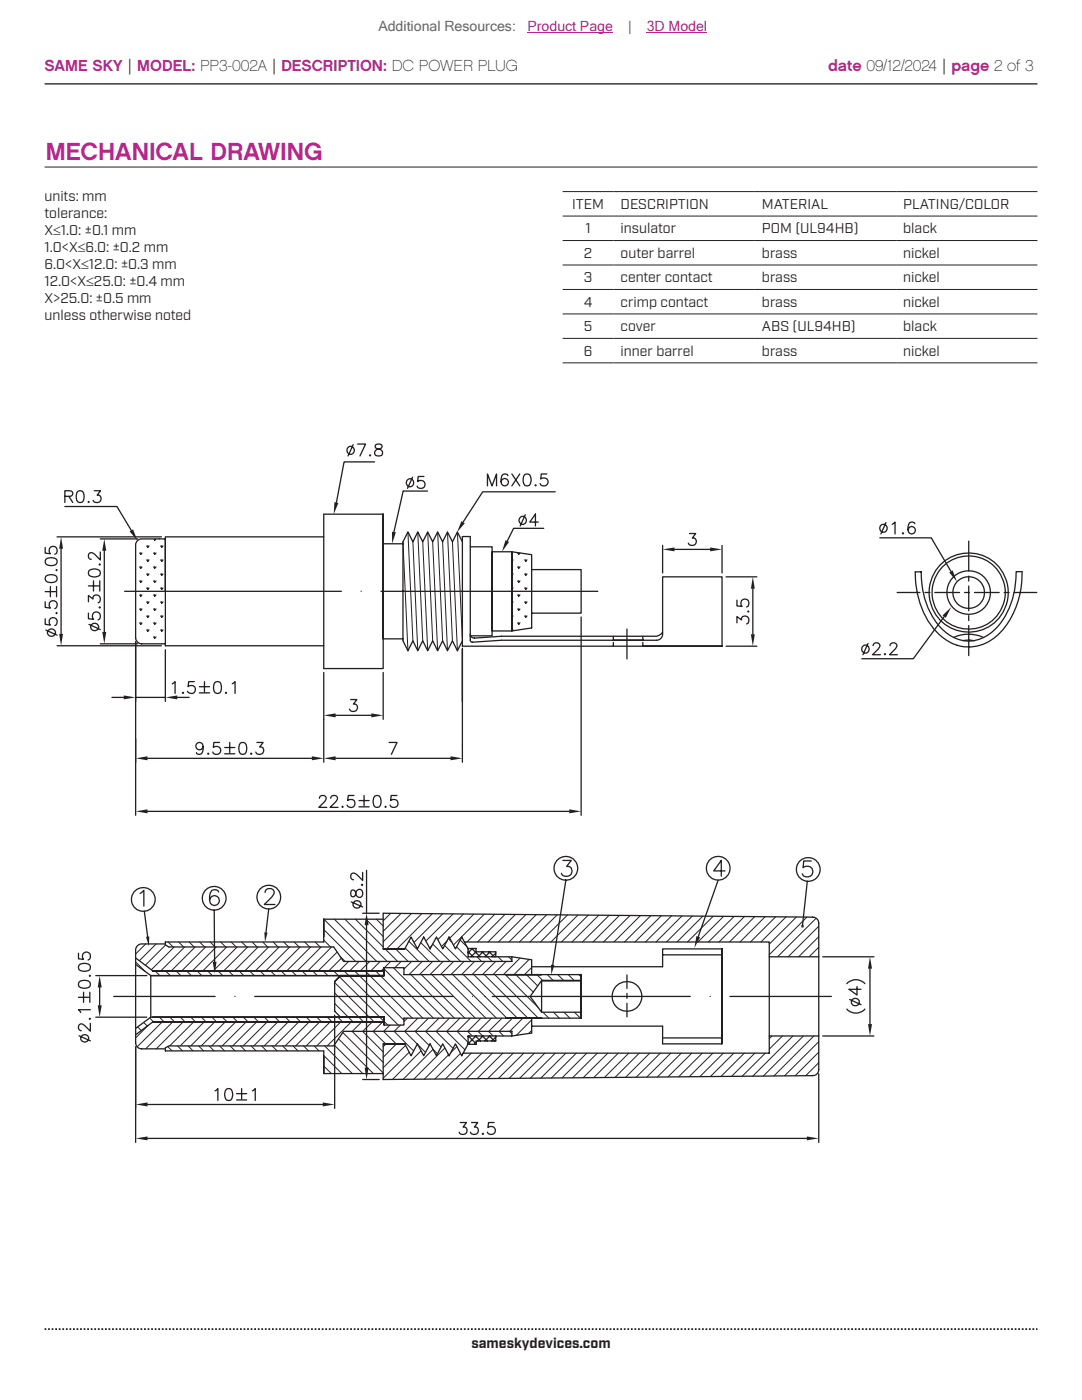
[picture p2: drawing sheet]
<svg xmlns="http://www.w3.org/2000/svg" width="216mm" height="279mm" viewBox="0 0 216 279" stroke-linecap="round" stroke-linejoin="round" font-family="sans-serif">
<g fill="none" stroke="#231f20" stroke-width=".26">
<path d="M8.9 16.7h198.1M24.9 118h43.2M64.6 102.6h11.9v30.8h-11.9M72.1 118h.1M76 118h43.3M76.5 108.5v9.5v-15.4v24.9h3.9M80.4 108.5h-3.9v19M80.4 108.1v19.8M92.3 107.1v21.9h30M93.8 109.1h4.4v17.8l-4.4 .1M98.2 110.1h3.9v15.8h-3.9zM102.1 110.1v15.8"/>
<path d="M203.9 114.1h-1.1a15.9 15.9 0 0 1-4.7 11.9 7.1 7.1 0 0 1-10.4-.8 16.2 16.2 0 0 1-3.9-11.1h-1.2M100.1 127.8h30.9M122.4 128.2v.8h21.7M122.4 127v.7M128.3 128.2v.8h15.8M128.3 127v.7M132.2 126.6v-11.5h11.9v13.9M106.1 192.9h26.1v-3.5h11.9v18.9h-11.9M125.1 194.6v2.7M125.1 198.3v.9M132.2 190.6h11.9v-1.2v18.9M125.1 200.2v2.7"/>
<path d="M132.2 207.1h11.9"/>
</g>
<path d="M8.9 265.3h198.1" fill="none" stroke="#231f20" stroke-width=".35" stroke-dasharray=".4 .4 .4 .4 .4 .4" stroke-dashoffset=".7" stroke-linecap="butt"/>
<g fill="none" stroke="#231f20" stroke-width=".2">
<path d="M27.8 110.4l.3 .2M27.8 118.7l.3 .3M27.8 115.9l.3 .3M27.8 113.1l.3 .3M28.1 110.2v.4M28.1 113v.4M28.1 115.8v.4M28.1 118.6v.4M28.4 110.4l-.3 .2M28.4 113.1l-.3 .3M28.4 115.9l-.3 .3M28.4 118.7l-.3 .3"/>
<path d="M29.2 111.7l.3 .3 .3-.3M29.2 117.3l.3 .3M29.2 114.5l.3 .3M29.2 109l.3 .2M29.5 108.8v.4M29.5 111.6v.4M29.5 114.4v.4M29.5 117.2v.4M29.8 109l-.3 .2M29.8 114.5l-.3 .3M29.8 117.3l-.3 .3M30.6 118.7l.3 .3"/>
<path d="M30.6 115.9l.3 .3M30.6 113.1l.3 .3M30.6 110.4l.3 .2M30.8 107.7l.1 .1M30.9 107.6v.2M30.9 110.2v.4M30.9 113v.4M30.9 115.8v.4M30.9 118.6v.4M31.1 107.6l-.2 .2M31.2 110.4l-.3 .2M31.2 113.1l-.3 .3"/>
<path d="M31.2 115.9l-.3 .3M31.2 118.7l-.3 .3M32 111.7l.3 .3 .2-.3M32 117.3l.3 .3M32 114.5l.3 .3M32 109l.3 .2M32.3 108.8v.4M32.3 111.6v.4M32.3 114.4v.4M32.3 117.2v.4M32.5 109l-.2 .2M32.5 114.5l-.2 .3"/>
<path d="M32.5 117.3l-.2 .3M102.4 111.7l-.3 .3M102.4 114.5l-.3 .3M102.4 117.3l-.3 .3M103.3 118.7l.2 .3M103.3 115.9l.2 .3M103.3 113.1l.2 .3M103.3 110.4l.2 .2M103.5 110.3v.3M103.5 113v.4M103.5 115.8v.4M103.5 118.6v.4"/>
<path d="M103.8 110.4l-.3 .2M103.8 113.1l-.3 .3M103.8 115.9l-.3 .3M103.8 118.7l-.3 .3M104.7 111.7l.2 .3 .3-.3M104.7 117.3l.2 .3M104.7 114.5l.2 .3M104.9 111.6v.4M104.9 114.4v.4M104.9 117.2v.4M105.2 114.5l-.3 .3M105.2 117.3l-.3 .3"/>
<path d="M106.1 118.7v.1M106.1 115.9v.1M106.1 113.1v.1M27.8 124.3l.3 .3M27.8 121.5l.3 .3M28.1 121.4v.4M28.1 124.2v.4M28.4 121.5l-.3 .3M28.4 124.3l-.3 .3M29.2 125.7l.3 .3M29.2 122.9l.3 .3M29.2 120.1l.3 .3"/>
<path d="M29.5 120v.4M29.5 122.8v.4M29.5 125.6v.4M29.8 120.1l-.3 .3M29.8 122.9l-.3 .3M29.8 125.7l-.3 .3M30.6 127.1l.3 .3M30.6 124.3l.3 .3M30.6 121.5l.3 .3M30.9 121.4v.4M30.9 124.2v.4M30.9 127v.4"/>
<path d="M31.2 121.5l-.3 .3M31.2 124.3l-.3 .3M31.2 127.1l-.3 .3M32 125.7l.3 .3M32 122.9l.3 .3M32 120.1l.3 .3M32.3 120v.4M32.3 122.8v.4M32.3 125.6v.4M32.3 128.4v.1M32.5 120.1l-.2 .3M32.5 122.9l-.2 .3"/>
<path d="M32.5 125.7l-.2 .3M102.4 120.1l-.3 .3M102.4 122.9l-.3 .3M102.4 125.7l-.2 .2M103.3 124.3l.2 .3M103.3 121.5l.2 .3M103.5 121.4v.4M103.5 124.2v.4M103.8 121.5l-.3 .3M103.8 124.3l-.3 .3M104.7 122.9l.2 .3M104.7 120.1l.2 .3"/>
<path d="M104.9 120v.4M104.9 122.8v.4M105.2 120.1l-.3 .3M105.2 122.9l-.3 .3M106.1 124.3h.1M106.1 121.5h.1"/>
</g>
<path d="M92.1 104l.6 .4-1.5 1.8z" fill="#231f20"/>
<path d="M97.3 97v-2.4l.9 2.4 .9-2.4v2.4M101.3 94.9a.7 .7 0 0 0-1-.2 1.82 1.82 0 0 0 0 2.2 .74 .74 0 0 0 1.1-.4 .74 .74 0 0 0-.5-1 .74 .74 0 0 0-.9 .7M102.1 94.6l1.6 2.4M103.7 94.6l-1.6 2.4M104.7 94.7a.77 .77 0 0 1 1.1 .3 1.88 1.88 0 0 1-.2 1.9 .79 .79 0 0 1-1.1-.4 1.97 1.97 0 0 1 .2-1.8zM106.8 96.9l.1-.1 .1 .1-.1 .1zM109.1 94.6h-1.1l-.1 1a.84 .84 0 0 1 1.3 0 .84 .84 0 0 1-.2 1.3 .84 .84 0 0 1-1.2-.4M110.8 98.2h-14.5l-3.9 6" fill="none" stroke="#231f20" stroke-width=".26"/>
<path d="M78.2 106.1l.8 .1-.7 2.3z" fill="#231f20"/>
<g fill="none" stroke="#231f20" stroke-width=".26">
<path d="M80.4 98l-1.8 8.2M82.3 95.2l-1 2.3M84.6 95.1h-1.2l-.1 1a.83 .83 0 0 1 1.3 0 .83 .83 0 0 1-.2 1.2 .83 .83 0 0 1-1.2-.3"/>
<circle cx="81.8" cy="96.3" r=".78"/>
</g>
<path d="M100.9 107.8l.7 .4-1.4 1.9z" fill="#231f20"/>
<g fill="none" stroke="#231f20" stroke-width=".26">
<path d="M104.8 102.7l-1 2.3M107.4 104.2h-1.7l1.1-1.6v2.4M108.5 105.4h-6l-1.3 2.6"/>
<circle cx="104.3" cy="103.8" r=".78"/>
</g>
<path d="M66.7 100.2l.8 .2-.9 2.2z" fill="#231f20"/>
<g fill="none" stroke="#231f20" stroke-width=".26">
<path d="M70.5 88.8l-1 2.2M71.4 88.6h1.5l-1.1 2.4M73.9 90.8l.1 .1-.1 .1-.2-.1zM74.7 92.2h-6l-1.6 8.1M75 88.8a.45 .45 0 0 0 .2 .7 .97 .97 0 0 1 1.1 1 .82 .82 0 0 1-.9 .5 .82 .82 0 0 1-.6-.8 1.13 1.13 0 0 1 1.1-.7 .47 .47 0 0 0 .2-.7l-.3-.2zM64.6 102.6v30.8M102.1 111.1v13.8zM132.2 108.8v5.5M134.6 109.6h7.1M144.1 108.8v5.5"/>
<circle cx="69.9" cy="89.8" r=".78"/>
</g>
<g fill="#231f20">
<path d="M132.2 109.6l2.4-.3v.7z"/>
<path d="M141.7 109.3l2.4 .3-2.4 .4z"/>
</g>
<g fill="none" stroke="#231f20" stroke-width=".26">
<path d="M137.6 106.5h1.2l-.7 .9a.76 .76 0 0 1 .9 .8 .76 .76 0 0 1-1.1 .6l-.3-.1-.3-.3M179 118.2h4.6M184.6 118.2h1M186.5 118.2h5M192.5 118.2h.9M193.3 108v6M193.3 115v1M193.3 117v4.9M194.4 118.2h5M200.4 118.2h1M202.3 118.2h4.6M203.9 114.1a17.2 17.2 0 0 1-4.7 12.6 8.3 8.3 0 0 1-12-.3 17 17 0 0 1-4.6-12.3"/>
<path d="M125.1 125.5v6M190.3 127.2a7.2 7.2 0 0 1 6 0M192.2 127.8h1.4l.8 .1M193.3 122.9v1M193.3 124.8v6"/>
</g>
<path d="M139 186.8l.7 .3-1.1 2.1z" fill="#231f20"/>
<path d="M93.8 107.1l.1 20.8 .4 .3 5.8-.4M92.3 129.4v19.3M132.2 126.6a1.22 1.22 0 0 1-1.2 1.2M132.2 126.2l-.3 .3-.9 .5h-30.9l-5.4 .3a.78 .78 0 0 1-.9-.7M143.3 175.6l-4 11.3M22.7 198.9h20.2M46.9 198.8v.1M50.8 198.9h39.5M94.3 198.8v.1M98.2 198.9h39.5M141.7 198.8v.1M145.6 198.9h20.3" fill="none" stroke="#231f20" stroke-width=".26"/>
<g fill="none" stroke="#231f20" stroke-width=".2">
<path d="M27.2 192.1l1.7 1.8M30.9 193.7l1 1M33 193.7l1 1M33.6 188l.9 1M35.1 193.7l1 1M35.6 188l1 1M37.2 193.7l1 1M37.7 188l1 1M39.3 193.7l1 1M39.8 188l1 1M41.4 193.7l1 1M41.9 188l1 1"/>
<path d="M43.5 193.7l1 1M44 188l1 1M45.6 193.7l1 1M46.1 188l1 1M47.7 193.7l.9 1M48.2 188l1 1M49.8 193.7l.9 1M50.3 188l1 1M51.9 193.7l.9 1M52.4 188l1 1M54 193.7l.9 1M54.5 188l1 1"/>
<path d="M56 193.7l1 1M56.6 188l1 1M58.1 193.7l1 1M58.7 188l1 1M60.2 193.7l1 1M60.8 188l1 1M62.3 193.7l1 1M62.9 188l1 1M64.4 193.7l1 1M64.6 187.6l1.4 1.4M64.6 185.5l6.4 6.4M64.6 183.4l8.5 8.5"/>
<path d="M66.5 193.7l1 1M66.7 183.4l8.5 8.5M66.8 198.2l5.8 5.8M66.8 196.1l7.9 7.9M67.7 194.9l9.7 9.7M67.9 190.9l1 1M68.6 193.7l10.9 10.9M68.8 183.4l8.5 8.5M70.7 193.7l9.9 9.9M70.9 183.4l5.6 5.6M72.8 193.7l9.5 9.5M73 183.4l3.5 3.5"/>
<path d="M74.9 193.7l9.5 9.5M75.1 183.4l1.4 1.4M76.7 193.4l9.8 9.8M76.8 189.4l2.6 2.5M78.5 193.1l10.1 10.1M78.9 189.4l2.5 2.5M80.6 193.1h.1M80.9 189.2l2.6 2.7M81.6 187.8l4 4.1M82 194.5l8.7 8.7M84 188.1l3.7 3.8M84.1 194.5l8.7 8.7"/>
<path d="M86.2 194.5l8.7 8.7M86.3 188.4l3.5 3.5M87.1 187v.1M88.3 194.5l8.6 8.7M88.7 188.7l3.2 3.2M89.4 187.3l.8 .7M90.3 194.5l8.8 8.7M91.1 189l2.9 2.9M91.8 187.6l1.4 1.4M92.5 194.5l8.6 8.7M94.6 194.5l8.6 8.7M95.2 190.9l.9 1"/>
<path d="M96.6 194.5l8.7 8.7M97.3 190.9l.9 1M98.7 194.5l8.7 8.7M99.4 190.9l.9 1M100.8 194.5l6.6 6.5M101.5 190.9l.6 .7M102.9 194.5l3.5 3.5M105 194.5l2.3 2.3M107.1 194.5l1.2 1.2M109.2 194.5l1.2 1.2M111.3 194.5l1.2 1.2M113.4 194.5l1.2 1.2"/>
<path d="M115.5 194.5l.5 .5M27.5 204.9l.7 .8M28.7 204.1l.7 .7M29.9 203.2l.8 .8M31.8 203l1 1M33.5 208.9l.8 .8M33.9 203l1 1M35.4 208.7l1 1M36 203l1 1M37.5 208.7l1 1M38.1 203l1 1M39.6 208.7l1 1"/>
<path d="M40.2 203l1 1M41.7 208.7l1 1M42.3 203l1 1M43.8 208.7l1 1M44.4 203l1 1M45.9 208.7l1 1M46.5 203l1 1M48 208.7l1 1M48.6 203l1 1M50.1 208.7l1 1M50.7 203l.9 1M52.2 208.7l1 1"/>
<path d="M52.8 203l.9 1M54.3 208.7l1 1M54.9 203l.9 1M56.4 208.7l1 1M56.9 203l1 1M58.5 208.7l1 1M59 203l1 1M60.6 208.7l1 1M61.1 203l1 1M62.7 208.7l1 1M63.2 203l1 1M64.6 212.7l1.5 1.6"/>
<path d="M64.6 210.7l3.6 3.6M64.8 208.7l5.5 5.6M65.3 203l1 1M66.7 208.6l5.7 5.7M66.8 200.3l3.7 3.7M67.4 203l1 1M67.5 207.3l7 7M68.4 206.1l8.1 8M70.3 205.8l6.2 6.2M72.3 205.8l4.2 4.1M74.4 205.8l2.6 2.5M76.5 205.8l2.5 2.5"/>
<path d="M78.6 205.8l3.9 3.9M80.7 205.8l2.6 2.6M82.8 205.8l2.8 2.8M83.4 208.5l1.5 1.5M84.9 205.8l3.1 3.1M86.4 209.4l.9 .9M87 205.8l3.4 3.4M89.1 205.8l3.7 3.7M89.4 210.3l.3 .3M91.2 205.8l2.2 2.2M93.3 205.8l.9 1M95.4 205.8l.9 1"/>
<path d="M97.5 205.8l.9 1M99.6 205.8l.9 1M101.7 205.8l.4 .5M108.3 202l1.2 1.2M110.4 202l1.2 1.2M112.5 202l1.2 1.2M114.6 202l1.2 1.2"/>
</g>
<path d="M29.1 187l.7-.1-.1 2z" fill="#231f20"/>
<path d="M28.8 181.8l.7 5.1" fill="none" stroke="#231f20" stroke-width=".26"/>
<path d="M52.7 186.1h.7l-.5 1.9z" fill="#231f20"/>
<path d="M53.6 181.4l-.5 4.7" fill="none" stroke="#231f20" stroke-width=".26"/>
<path d="M109.9 192.5l.7 .1-.6 1.9z" fill="#231f20"/>
<g fill="none" stroke="#231f20" stroke-width=".2">
<path d="M29.1 188.4l-2 2M31.2 188.4l-3.4 3.3M33 188.6l-4 4M34.8 189l-4.6 4.5M36.9 189l-4.8 4.7M38.9 189l-4.7 4.7M41 189l-4.7 4.7M43.1 189l-4.7 4.7M45.2 189l-4.7 4.7M47.3 189l-4.7 4.7M49.4 189l-4.7 4.7M51.5 189l-4.7 4.7"/>
<path d="M53.6 189l-4.7 4.7M55.7 189l-4.7 4.7M57.8 189l-4.7 4.7M59.9 189l-4.7 4.7M62 189l-4.7 4.7M64.1 189l-4.8 4.7M66.2 189l-4.7 4.7M67.3 190l-3.8 3.7M68.1 191.2l-2.5 2.5M69.6 191.9l-1.9 1.8M71.7 191.9l-1.9 1.8M73.8 191.9l-1.9 1.8"/>
<path d="M75.9 191.9l-1.9 1.8M76.7 193.2l-.6 .5M77.9 191.9l-1.2 1.2M77.9 182.3l-1.4 1.5M80 182.3l-3.5 3.6M80 191.9l-1.2 1.2M82.1 182.3l-5.6 5.7M82.1 191.9l-1.5 1.5M84.2 182.3l-7.1 7.1M84.2 191.9l-2.6 2.6M86.2 188.7l-.5 .5M86.2 182.3l-7 7.1"/>
<path d="M86.3 191.9l-2.6 2.6M88.3 182.4l-5.7 5.7M88.4 191.9l-2.6 2.6M89.2 187.8l-1.1 1.1M90.4 182.4l-5.4 5.4M90.5 191.9l-2.6 2.6M92.5 182.4l-5.1 5.1M92.6 191.9l-2.6 2.6M94.6 182.4l-4.9 4.8M94.7 191.9l-2.6 2.6M96.6 182.5l-6.1 6.1M96.8 191.9l-2.6 2.6"/>
<path d="M98.7 182.5l-5.5 5.5M98.9 191.9l-2.6 2.6M100.8 182.5l-5.5 5.5M101 191.9l-2.6 2.6M102.9 182.5l-5.5 5.5M103.8 191.2l-3.3 3.3M104.9 182.5l-5.4 5.5M105.6 191.5l-3.1 3M106.1 193.1l-1.4 1.4M107 182.5l-5.4 5.5M109.1 182.6l-5.5 5.4M111.2 182.6l-5.5 5.4"/>
<path d="M113.2 182.6l-5.3 5.4M115.3 182.6l-5.4 5.4M117.4 182.6l-5.4 5.4M119.5 182.6l-5.4 5.4M121.5 182.7l-5.3 5.3M123.6 182.7l-5.3 5.3M125.7 182.7l-5.3 5.3M127.8 182.7l-5.3 5.3M129.8 182.8l-5.2 5.2M131.9 182.8l-5.2 5.2M134 182.8l-5.2 5.2M136.1 182.8l-5.2 5.2"/>
<path d="M138.1 182.8l-5.1 5.2M140.2 182.8l-5.1 5.2M142.3 182.9l-5.1 5.1M144.4 182.9l-5.1 5.1M146.5 182.9l-5.1 5.1M148.5 182.9l-5 5.1M150.6 182.9l-5 5.1M152.7 182.9l-5 5.1M154.8 183l-5.1 5M156.8 183l-5 5M158.9 183l-5.4 5.4M161 183l-7.5 7.5"/>
<path d="M162.9 183.3l-7.7 7.6M163.4 184.8l-6.1 6.1M163.4 186.9l-4 4M163.4 189l-1.9 1.9M29.6 204.6l-2.5 2.5M32.3 204l-4.9 4.9M34.4 204l-5.3 5.3M36.5 204l-5.3 5.3M38.6 204l-4.7 4.7M40.7 204l-4.8 4.7M42.8 204l-4.7 4.7M44.9 204l-4.7 4.7"/>
<path d="M47 204l-4.8 4.7M49.1 204l-4.8 4.7M51.2 204l-4.8 4.7M53.3 204l-4.8 4.7M55.4 204l-4.8 4.7M57.5 204l-4.8 4.7M59.6 204l-4.8 4.7M61.6 204l-4.7 4.7M63.7 204l-4.7 4.7M65.8 204l-4.7 4.7M67.9 204l-4.7 4.7M70 204l-4.7 4.7"/>
<path d="M72.1 204l-1.8 1.8M74.2 204l-1.8 1.8M76.3 204l-1.8 1.8M77 208.3l-.5 .6M77.8 204.6l-1.2 1.2M79.1 208.3l-2.6 2.7M79.9 204.6l-1.2 1.2M80.9 208.6l-4.4 4.5M81.3 203.2l-.7 .7M81.7 210l-5.2 5.2M83.3 208.3v.1M83.4 203.2l-2.6 2.6"/>
<path d="M84 209.7l-5.7 5.7M85.5 203.2l-2.6 2.6M86.4 209.4l-6 6M87.6 203.2l-2.6 2.6M88.8 209.1l-6.3 6.3M89.5 210.5l-4.8 4.9M89.7 203.2l-2.7 2.6M91.2 208.9l-1.2 1.2M91.8 203.2l-2.7 2.6M91.9 210.2l-5.1 5.2M93.9 203.2l-2.7 2.6M94.1 210.2l-5.2 5.1"/>
<path d="M96 203.2l-2.7 2.6M96.1 210.2l-5.1 5.1M98.1 203.2l-2.7 2.6M98.2 210.2l-5.1 5.1M100.2 203.2l-2.7 2.6M100.3 210.2l-5.1 5.1M102.2 203.2l-2.6 2.6M102.4 210.2l-5.1 5M104.3 203.2l-2.6 2.6M104.5 210.2l-5.1 5M106.1 203.5l-3.1 3.1M106.1 205.7l-.6 .6"/>
<path d="M106.6 210.2l-5 5M108.7 210.2l-5 5M110.8 210.2l-5 5M112.9 210.2l-5 5M115 210.2l-5 4.9M117.1 210.2l-5 4.9M119.2 210.2l-4.9 4.9M121.3 210.2l-4.9 4.9M123.4 210.2l-4.9 4.9M125.5 210.2l-4.9 4.9M127.6 210.2l-4.9 4.8M129.7 210.2l-4.9 4.8"/>
<path d="M131.8 210.2l-4.9 4.8M133.9 210.2l-4.9 4.8M135.9 210.2l-4.7 4.7M138 210.2l-4.7 4.7M140.1 210.2l-4.7 4.7M142.2 210.2l-4.7 4.7M144.3 210.2l-4.7 4.7M146.4 210.2l-4.7 4.7M148.5 210.2l-4.6 4.6M150.6 210.2l-4.6 4.6M152.7 210.2l-4.6 4.6M154 206.8l-.5 .5"/>
<path d="M156.1 206.8l-2.6 2.6M158.2 206.8l-8 8M160.3 206.8l-8 8M162.4 206.8l-8 7.9M163.4 207.9l-6.9 6.8M163.4 210l-4.8 4.7M163.4 212.1l-2.6 2.6"/>
</g>
<g fill="none" stroke="#231f20" stroke-width=".26">
<path d="M27.9 178.3l.8-.6v3.1M52.9 178.1a.79 .79 0 0 1 .6-.8h.6a.77 .77 0 0 1 .5 1.3l-1.9 1.9h2.2M112.3 171.7h1.7l-.9 1.2a1.02 1.02 0 0 1 1 1.2 1.02 1.02 0 0 1-1.3 .8l-.5-.2-.3-.4M112.9 175.6l-2.6 17M64.6 186.9v-3.5v4.6M64.6 183.4h11.9M66.6 189l1.9 2.9h33.6v-1h-8.7v-1.5l-1.3-2.4-1.2 2.4-1.3-2.4-1.3 2.4-1.2-2.4-1.3 2.4-1.3-2.4-1.2 2.4-1.3-2.4-1.2 2.4h-4.3M76.5 182.3l85.7 .7a1.22 1.22 0 0 1 1.2 1.2v29.3a1.18 1.18 0 0 1-1.2 1.2l-85.7 .7v-7.1h4.3M92.7 188h60.8v22.2h-61.1M93.4 189.3h1.6v.7M93.4 190l1 .9M94.1 189.3l1.7 1.6"/>
<path d="M94.3 189.3l-.9 .9M95 190h3.9v.9M95 190l-1 .9M96.2 190l1 .9M96.4 190l-1 .9M97.6 190l1 .9M97.8 190l-1 .9M98.9 190.2l-.7 .7M106.1 191.6v2.9M153.5 190.9h9.9M164.2 190.9h10.2M173.6 193.3v11.1"/>
<path d="M64.6 210.8v3.5h11.9M64.6 209.7v4.6M68.5 205.8h33.6v1h-8.7v1.5M76.5 208.3h4.3M80.8 208.3l1.2 2.4 1.3-2.4 1.2 2.4 1.3-2.4 1.3 2.4 1.2-2.4 1.3 2.4 1.3-2.4 1.2 2.4 1.3-2.4M93.4 208.1l.3 .3M93.5 206.8l1.5 1.5M93.6 206.8l-.2 .1M94.9 206.8l.9 .9M95 206.8l-1.6 1.5M95 208.1l-.3 .3M96.3 206.8l.9 .9"/>
<path d="M96.4 206.8l-1 .9M97.7 206.8l.9 .9M97.7 206.8l-.9 .9M98.9 206.8v.9h-3.9v.7h-1.6M98.9 207l-.7 .7M106.1 203.2v3M106.1 204.8h26.1M153.5 206.8h9.9M164.2 206.8h10.2"/>
<circle cx="28.6" cy="179.5" r="2.37"/>
<circle cx="53.6" cy="179" r="2.37"/>
<circle cx="112.9" cy="173.3" r="2.37"/>
</g>
<g fill="#231f20">
<path d="M173.6 190.9l.4 2.4h-.8z"/>
<path d="M173.2 204.4h.8l-.4 2.4z"/>
</g>
<g fill="none" stroke="#231f20" stroke-width=".26">
<path d="M161.1 175.9l-1 8.9M161.9 171.8h-1.5l-.2 1.4a1.11 1.11 0 0 1 1.7 0 1.11 1.11 0 0 1-.2 1.6 1.11 1.11 0 0 1-1.6-.4M76.5 182.3v7.1M169 196.3a2.4 2.4 0 0 1 3.6 0M169.5 199.5l2.3 1M171 196.9v1.7l-1.6-1.2h2.4M169 201.4a2.4 2.4 0 0 0 3.6 0"/>
<circle cx="161.3" cy="173.5" r="2.37"/>
<circle cx="170.6" cy="200" r=".77"/>
</g>
<g fill="#231f20">
<path d="M160.1 184.8l.3-.1v.1z"/>
<path d="M160.3 184.6l.1 .1-.3 .1z"/>
<path d="M160.1 184.6h.2l-.2 .2z"/>
<path d="M160 184.6h.1v.2z"/>
<path d="M159.9 184.7l.1-.1 .1 .2z"/>
<path d="M159.9 184.7l.2 .1h-.3z"/>
<path d="M159.8 184.8h.3l-.2 .2z"/>
<path d="M159.9 185l.2-.2-.1 .3z"/>
<path d="M160.1 184.8v.3h-.1z"/>
<path d="M160.1 184.8l.2 .3h-.2z"/>
<path d="M160.1 184.8l.3 .2-.1 .1z"/>
<path d="M160.1 184.8h.3v.2z"/>
</g>
<g fill="none" stroke="#231f20" stroke-width=".26">
<path d="M80.4 98h4.9M64.6 107.1h-31.6v10.9M80.4 108.1l1-1.9 1 1.9 1-1.9 1 1.9 .9-1.9 1 1.9 1-1.9 1 1.9 1-1.9 1 1.9 1-1.9 1 1.9M92.3 107.1h1.5M33 128.5h-4.7a1.22 1.22 0 0 1-1.2-1.2v-18.6a1.2 1.2 0 0 1 1.2-1.1h4.7v21.3h31.6M80.4 127.9l1 2 1-2 1 2 1-2 .9 2 1-2 1 2 1-2 1 2 1-2 1 2 1-2M144.7 173.8h-2.3l1.5-2.1v3.2M27.1 191.2l3.3 2.5M27.1 192.5l3 2.2M30.1 194.7h46.6M30.4 193.7h46.3v-.6v1.6h-8.7M30.4 193.7h46.3v1h-46.6"/>
<path d="M30.4 193.7h46.3M33.7 189h32.9M64.6 188h-31.6v.6M76.7 194.7h-8.7l-1.2 1.2v5.9l1.2 1.2h8.7M108.1 195.7h7.9M116 194.5h-35.4v-1.4h-3.9v1.6M116 194.5v8.7h-15M116 194.5v8.7M27.1 208.9v12.3M30.1 203h46.6v1h-46.3M30.4 204h46.3M30.4 203h46.3"/>
<path d="M33 209.1v.6h31.6M66.8 202.6v18.6M68 203h8.7v1.6v-.6h-46.3M76.7 203v1.6h3.9v-1.4h27.5M108.1 202h7.9M29.4 220.4h35"/>
<circle cx="143.3" cy="173.3" r="2.37"/>
</g>
<path d="M80.4 108.1l1 21.8M81.4 106.2l1 21.7M82.4 108.1l1 21.8M83.4 106.2l1 21.7M84.4 108.1l.9 21.8M85.3 106.2l1 21.7M86.3 108.1l1 21.8M87.3 106.2l1 21.7M88.3 108.1l1 21.8M89.3 106.2l1 21.7M90.3 108.1l1 21.8M91.3 106.2l1 21.7" fill="none" stroke="#231f20" stroke-width=".2"/>
<g fill="#231f20">
<path d="M27.1 220.4l2.3-.4v.8z"/>
<path d="M64.4 220l2.4 .4-2.4 .4z"/>
</g>
<g fill="none" stroke="#231f20" stroke-width=".26">
<path d="M31.8 107.5v.1M27.1 147.4v4.7M29.4 151.3h32.8M64.6 143.6v8.5M30.1 194.7v8.3l-3 2.2M102.1 190.9l4 .7M108.1 195.7v6.3l-2.3-3.1zM30.4 204l-3.3 2.5M42.9 217.7l.6-.4v2.3M45.2 217.4a.77 .77 0 0 1 1.1 .3 1.88 1.88 0 0 1-.2 1.8 .77 .77 0 0 1-1.1-.3 1.88 1.88 0 0 1 .2-1.8zM47.2 218.3h2M47.2 219.5h2"/>
<path d="M48.2 217.3v2M50.4 217.7l.5-.4v2.3M106.1 206.2l-4 .6"/>
<circle cx="125.1" cy="198.9" r="2.96"/>
</g>
<g fill="#231f20">
<path d="M27.1 151.3l2.3-.4v.8z"/>
<path d="M62.2 150.9l2.4 .4-2.4 .4z"/>
</g>
<g fill="none" stroke="#231f20" stroke-width=".26">
<path d="M20 107.6h7.5M20.8 109.9v16.2M102.1 110.1l4 .6v14.6l-4 .6M106.1 113.7h9.9v8.7h-9.9M20 128.5h7.5M40.5 149a.73 .73 0 0 1-.9 .6 .73 .73 0 0 1-.4-1.1 .73 .73 0 0 1 1.2 0 2.05 2.05 0 0 1-.2 1.9 .7 .7 0 0 1-1-.2M41.6 150.3l.1 .1-.1 .1-.2-.1zM43.8 148.2h-1.1l-.1 1a.84 .84 0 0 1 1.2 0 .84 .84 0 0 1-.1 1.2 .84 .84 0 0 1-1.2-.3M44.8 149.2h2.1M44.8 150.4h2.1M45.8 148.2v2M48 148.3a.79 .79 0 0 1 1.1 .3 1.97 1.97 0 0 1-.2 1.8 .77 .77 0 0 1-1.1-.3 2.05 2.05 0 0 1 .2-1.8z"/>
<path d="M50 150.4l.1-.1 .1 .1-.1 .1zM51.3 148.2h1.2l-.7 .9a.76 .76 0 0 1 .8 .8 .76 .76 0 0 1-1 .6l-.3-.1-.3-.3M33 188.6l.7 .4M68.5 205.8l-1.9 2.9h-32.9l-.7 .4"/>
</g>
<g fill="#231f20">
<path d="M20.8 107.6l.4 2.3h-.8z"/>
<path d="M20.4 126.1h.8l-.4 2.4z"/>
</g>
<g fill="none" stroke="#231f20" stroke-width=".26">
<path d="M11.4 107.1h20.8M12.2 109.5v17M17.6 116.9h2.1M17.8 113.9a1.82 1.82 0 0 1 2.1 0 .77 .77 0 0 1-.3 1.1 1.88 1.88 0 0 1-1.8-.2l-.2-.3zM18.7 115.9v2.1M19.9 112.5l.1 .2-.1 .1-.1-.1zM19.9 115.9v2.1M20 110.2v1.6l-1.1-1.2a.75 .75 0 0 0-1.1-.1 .77 .77 0 0 0 .1 1l.3 .1M11.4 128.9h20.8M17.6 122.4v1.1l1.1 .1a.84 .84 0 0 1 0-1.3 .84 .84 0 0 1 1.2 .2 .84 .84 0 0 1-.3 1.2M17.6 120.1v-1.2l.9 .6a.76 .76 0 0 1 .9-.8 .76 .76 0 0 1 .6 1.1l-.1 .3-.3 .2M17.8 124.6l2.2 1"/>
<path d="M19.8 121.2l.1-.1 .1 .1-.1 .2z"/>
<circle cx="18.9" cy="125.2" r=".78"/>
</g>
<g fill="#231f20">
<path d="M12.2 107.1l.4 2.4h-.8z"/>
<path d="M11.8 126.5h.8l-.4 2.4z"/>
</g>
<g fill="none" stroke="#231f20" stroke-width=".26">
<path d="M9 109.3v1.1l1.1 .1a.83 .83 0 0 1-.1-1.3 .83 .83 0 0 1 1.3 .2 .83 .83 0 0 1-.4 1.2M9 118.1h2.1M9.1 115a1.89 1.89 0 0 1 2.2 0 .79 .79 0 0 1-.4 1.2 1.94 1.94 0 0 1-1.8-.3l-.1-.3zM9.1 111.6a1.89 1.89 0 0 1 2.2 0 .79 .79 0 0 1-.4 1.2 1.93 1.93 0 0 1-1.8-.3l-.1-.3zM10.1 117.1v2M11.3 113.7l.1 .1-.1 .1-.1-.1zM11.3 117.1v2M9 123.5v1.1l1.1 .1-.3-.7a.8 .8 0 0 1 .9-.7 .8 .8 0 0 1 .7 .9l-.2 .5-.3 .1M9 120.1v1.1l1.1 .2-.3-.7a.8 .8 0 0 1 .9-.8 .8 .8 0 0 1 .7 .9l-.2 .6-.3 .1M9.1 125.7l2.3 1.1M11.3 122.2l.1 .2-.1 .1-.1-.1zM15.7 190.2v1.2l1 .1a.84 .84 0 0 1 0-1.3 .84 .84 0 0 1 1.2 .2 .84 .84 0 0 1-.3 1.2"/>
<path d="M15.7 199h2M15.8 196a1.82 1.82 0 0 1 2.1 0 .77 .77 0 0 1-.3 1.1 2.05 2.05 0 0 1-1.8-.2l-.1-.3zM15.8 192.6a1.82 1.82 0 0 1 2.1 0 .77 .77 0 0 1-.3 1.1 2.05 2.05 0 0 1-1.8-.2l-.1-.3zM16.7 198v2M17.8 194.7l.1-.1 .1 .1-.1 .2zM17.9 198v2M19.1 194.7h10.2M19.9 197.1v3.5M15.8 206.7l2.2 1M17.9 203.2l.1 .1-.1 .1-.1-.1zM18 204.2v1.6l-1.1-1.1a.74 .74 0 0 0-1-.3l-.2 .4v.4l.2 .4 .3 .1M18 201.5h-2.3l.4 .6"/>
<path d="M19.1 203h10.2"/>
<circle cx="10.2" cy="126.3" r=".78"/>
<circle cx="16.9" cy="207.2" r=".78"/>
</g>
<g fill="#231f20">
<path d="M19.9 194.7l.4 2.4h-.8z"/>
<path d="M19.5 200.6h.8l-.4 2.4z"/>
</g>
<g fill="none" stroke="#231f20" stroke-width=".26">
<circle cx="193.3" cy="118.3" r="7.9"/>
<circle cx="193.3" cy="118.3" r="3.2"/>
<circle cx="193.3" cy="118.3" r="4.3"/>
<circle cx="193.3" cy="118.3" r="7.3"/>
</g>
<path d="M25.9 106.1l.6-.4 .9 2.2z" fill="#231f20"/>
<path d="M12.9 99.1l1.4-.1a.57 .57 0 0 0 0-1l-1.4-.1v2.4M13.7 99.1l.8 1.2M15.6 98a.78 .78 0 0 1 1.1 .4 1.97 1.97 0 0 1-.3 1.8 .78 .78 0 0 1-1.1-.3 1.97 1.97 0 0 1 .3-1.9zM18.8 97.9h1.3l-.7 .9a.76 .76 0 0 1 .8 .9 .76 .76 0 0 1-1 .6l-.4-.1-.2-.3M12.9 101.1h10.4l2.9 4.8M17.6 100.2l.1-.1 .1 .1-.1 .1zM27.1 128.1v34.6M116 123.1v39.6M29.4 161.9h84.2" fill="none" stroke="#231f20" stroke-width=".26"/>
<g fill="#231f20">
<path d="M113.6 161.5l2.4 .4-2.4 .4z"/>
<path d="M27.1 161.9l2.3-.4v.8z"/>
</g>
<path d="M63.7 159.3l.1-.3a.76 .76 0 0 1 1.2 0 .78 .78 0 0 1-.2 1l-1.2 1.1h1.6M66 159.3l.2-.4a.77 .77 0 0 1 1 .1 .76 .76 0 0 1-.2 1l-1.1 1.1h1.5M70.6 158.8h-1.1l-.1 1 .7-.3a.81 .81 0 0 1 .7 .9 .81 .81 0 0 1-.9 .7l-.5-.2-.1-.2M71.6 159.8h2.1M72.6 158.8v2M74.8 158.9a.77 .77 0 0 1 1.1 .3 1.97 1.97 0 0 1-.2 1.8 .77 .77 0 0 1-1.1-.3 1.97 1.97 0 0 1 .2-1.8zM79.2 158.8h-1.1l-.2 1a.84 .84 0 0 1 1.3-.1 .84 .84 0 0 1-.1 1.3 .84 .84 0 0 1-1.3-.3M68.4 160.9l.1 .1-.1 .1-.2-.1zM71.6 161h2.1M76.9 160.9l.1 .1-.1 .1-.1-.1z" fill="none" stroke="#231f20" stroke-width=".26"/>
<path d="M189.4 114.3l.7-.5 .8 2.3z" fill="#231f20"/>
<g fill="none" stroke="#231f20" stroke-width=".26">
<path d="M175.6 107.3h10.2l4 6.7M176.8 104.3l-1 2.3M178 104.6l.6-.4v2.4M180.1 106.4l.1-.1 .1 .1-.1 .2zM182.5 104.5a.68 .68 0 0 0-.6-.3 .68 .68 0 0 0-.6 .4 1.36 1.36 0 0 0 .6 2 .74 .74 0 0 0 .8-.7 .74 .74 0 0 0-.7-.8 .74 .74 0 0 0-.8 .7"/>
<circle cx="176.3" cy="105.4" r=".77"/>
</g>
<path d="M188.1 122.8l1.7-1.6-1.1 2.1z" fill="#231f20"/>
<g fill="none" stroke="#231f20" stroke-width=".26">
<path d="M173.2 128.4l-1 2.3M174.2 128.9l.1-.4 .4-.2 .6 .1a.5 .5 0 0 1 .1 .8l-1.3 1.5h1.6M176.6 130.4l.1 .2-.1 .1-.1-.1zM177.6 128.9l.2-.5 .7-.1a.59 .59 0 0 1 .4 .9l-1.4 1.5h1.6M188.4 123.1l-6.2 8.4h-10.2M67 151.3h22.9M92.3 148.7v3.4M132.2 204.8v3.5"/>
<circle cx="172.7" cy="129.5" r=".78"/>
</g>
<g fill="#231f20">
<path d="M64.6 151.3l2.4-.4v.8z"/>
<path d="M89.9 150.9l2.4 .4-2.4 .4z"/>
</g>
<path d="M64.6 134.2v9.4M76.5 134.2v9.4M67 142.8h7.1M77.6 148.2h1.6l-1.1 2.3" fill="none" stroke="#231f20" stroke-width=".26"/>
<g fill="#231f20">
<path d="M64.6 142.8l2.4-.4v.8z"/>
<path d="M74.1 142.4l2.4 .4-2.4 .4z"/>
</g>
<path d="M144.9 115.1h6.1M150.2 117.5v9.1M70 139.6h1.2l-.7 .9a.76 .76 0 0 1 .8 .9 .76 .76 0 0 1-1 .6l-.3-.1-.3-.4M144.9 129h6.1" fill="none" stroke="#231f20" stroke-width=".26"/>
<g fill="#231f20">
<path d="M150.2 115.1l.4 2.4h-.8z"/>
<path d="M149.8 126.6h.8l-.4 2.4z"/>
</g>
<g fill="none" stroke="#231f20" stroke-width=".26">
<path d="M147.1 119.8v1.1l1 .1a.83 .83 0 0 1 0-1.2 .83 .83 0 0 1 1.2 .1 .83 .83 0 0 1-.3 1.2M147.1 124.3v-1.2l.9 .6a.76 .76 0 0 1 .8-.8 .76 .76 0 0 1 .6 1.1l-.1 .3-.3 .2M149.3 121.9l.1 .1-.1 .1-.1-.1zM70.1 177.7a.91 .91 0 0 0 .2 1.3h.3a1.19 1.19 0 0 0 .5-1.2 .66 .66 0 0 1 .7-.3 .66 .66 0 0 1 .6 .6 .79 .79 0 0 1-.5 1 .96 .96 0 0 1-1-1.2 .49 .49 0 0 0-.8-.2zM70.1 180l2.3 1M72.2 176.5l.2 .1-.2 .1-.1-.1zM72.4 174.1v1.6l-1.2-1.1a.72 .72 0 0 0-1.1-.1 .77 .77 0 0 0 .1 1l.4 .1M33 188.4h-4.7a1.23 1.23 0 0 0-1.2 1.2v18.5a1.22 1.22 0 0 0 1.2 1.2h4.7M72.4 182.3h3.3M73.1 184.6v28.5M72.4 215.4h3.3"/>
<circle cx="71.2" cy="180.5" r=".77"/>
</g>
<g fill="#231f20">
<path d="M73.1 182.3l.5 2.3h-.8z"/>
<path d="M72.8 213.1h.8l-.5 2.3z"/>
</g>
<path d="M73.1 173.7v8.6" fill="none" stroke="#231f20" stroke-width=".26"/>
<path d="M42.4 191.9h.8l-.4 2.4z" fill="#231f20"/>
<g fill="none" stroke="#231f20" stroke-width=".26">
<path d="M22.3 139.2h2.4M27.1 128.1v11.9M27.1 139.2h5.9M33 129.7v10.3M34.4 136.5l.5-.5v2.4M35.4 139.2h2.3M36.4 138.3l.1-.1 .1 .1-.1 .1zM38.8 136h-1.1l-.2 1 .7-.2a.8 .8 0 0 1 .8 .9 .8 .8 0 0 1-.9 .7l-.6-.2-.1-.2M39.8 137h2M39.8 138.3h2M40.8 136v2.1M43 136.1a.78 .78 0 0 1 1.1 .4 2.05 2.05 0 0 1-.2 1.8 .8 .8 0 0 1-1.2-.3 1.97 1.97 0 0 1 .3-1.9z"/>
<path d="M45 138.3l.1-.1 .1 .1-.1 .1zM46.3 136.5l.6-.5v2.4M43.6 178a.93 .93 0 0 0-1.3-.3 2.8 2.8 0 0 0-.3 2.6 .98 .98 0 0 0 1.5 .1 .98 .98 0 0 0-.3-1.6 .98 .98 0 0 0-1.4 .9M42.7 181.6l.1 10.3"/>
<circle cx="42.7" cy="179.3" r="2.37"/>
</g>
<g fill="#231f20">
<path d="M24.7 138.8l2.4 .4-2.4 .4z"/>
<path d="M33 139.2l2.4-.4v.8z"/>
</g>
<path d="M27.1 208.9v19.1M163.4 214.3v13.7M29.4 227.2h131.6" fill="none" stroke="#231f20" stroke-width=".26"/>
<g fill="#231f20">
<path d="M27.1 227.2l2.3-.4v.8z"/>
<path d="M161 226.8l2.4 .4-2.4 .4z"/>
</g>
<path d="M91.8 224h1.3l-.7 .9a.76 .76 0 0 1 .8 .9 .76 .76 0 0 1-1 .6l-.4-.1-.2-.4M94.1 224h1.2l-.6 .9a.76 .76 0 0 1 .8 .9 .76 .76 0 0 1-1.1 .6l-.3-.1-.2-.4M96.2 226.3l.2-.1 .1 .1-.1 .1zM98.6 224h-1.1l-.1 1a.84 .84 0 0 1 1.2 0 .84 .84 0 0 1-.1 1.3 .84 .84 0 0 1-1.3-.4" fill="none" stroke="#231f20" stroke-width=".26"/>
<path d="M8.9 33.3h198.1M112.3 38.2h94.7M112.3 43.1h94.7M112.3 48h94.7M112.3 52.9h94.7M112.3 57.8h94.7M112.3 62.7h94.7M112.3 67.5h94.7M112.3 72.4h94.7" fill="none" stroke="#231f20" stroke-width=".2"/>
<path d="M105.3 6.5h17M129.1 6.5h12" fill="none" stroke="#bd238f" stroke-width=".2"/>
<text font-size="4.9" fill="#bd238f" x="9.1" y="31.9">MECHANICAL DRAWING</text>
<g font-size="3.2" fill="#bd238f">
<text x="8.9" y="14.3">SAME SKY | MODEL: PP3-002A | DESCRIPTION: DC POWER PLUG</text>
<text x="165.2" y="14.3">date 09/12/2024 | page 2 of 3</text>
</g>
<g font-size="2.8" fill="#63676b">
<text x="75.5" y="6.1">Additional Resources:</text>
<text x="125.3" y="6.1">|</text>
</g>
<g font-size="2.8" fill="#bd238f">
<text x="105.3" y="6.1">Product Page</text>
<text x="129.1" y="6.1">3D Model</text>
</g>
<g font-size="2.8" fill="#231f20">
<text x="8.9" y="40.2">units: mm</text>
<text x="114.2" y="41.7">ITEM</text>
<text x="123.8" y="41.7">DESCRIPTION</text>
<text x="152" y="41.7">MATERIAL</text>
<text x="180.2" y="41.7">PLATING/COLOR</text>
<text x="8.9" y="43.6">tolerance:</text>
<text x="8.9" y="47">X≤1.0: ±0.1 mm</text>
<text x="116.8" y="46.6">1</text>
<text x="123.8" y="46.6">insulator</text>
<text x="152" y="46.6">POM (UL94HB)</text>
<text x="180.2" y="46.6">black</text>
<text x="8.9" y="50.4">1.0&lt;X≤6.0: ±0.2 mm</text>
<text x="8.9" y="53.8">6.0&lt;X≤12.0: ±0.3 mm</text>
<text x="116.5" y="51.5">2</text>
<text x="123.8" y="51.5">outer barrel</text>
<text x="152" y="51.5">brass</text>
<text x="180.2" y="51.5">nickel</text>
<text x="8.9" y="57.1">12.0&lt;X≤25.0: ±0.4 mm</text>
<text x="116.5" y="56.4">3</text>
<text x="123.8" y="56.4">center contact</text>
<text x="152" y="56.4">brass</text>
<text x="180.2" y="56.4">nickel</text>
<text x="8.9" y="60.5">X&gt;25.0: ±0.5 mm</text>
<text x="8.9" y="63.9">unless otherwise noted</text>
<text x="116.5" y="61.2">4</text>
<text x="123.8" y="61.2">crimp contact</text>
<text x="152" y="61.2">brass</text>
<text x="180.2" y="61.2">nickel</text>
<text x="116.5" y="71">6</text>
<text x="116.5" y="66.1">5</text>
<text x="123.8" y="66.1">cover</text>
<text x="123.8" y="71">inner barrel</text>
<text x="152" y="66.1">ABS (UL94HB)</text>
<text x="152" y="71">brass</text>
<text x="180.2" y="66.1">black</text>
<text x="180.2" y="71">nickel</text>
<text x="94.1" y="269">sameskydevices.com</text>
</g>
</svg>
